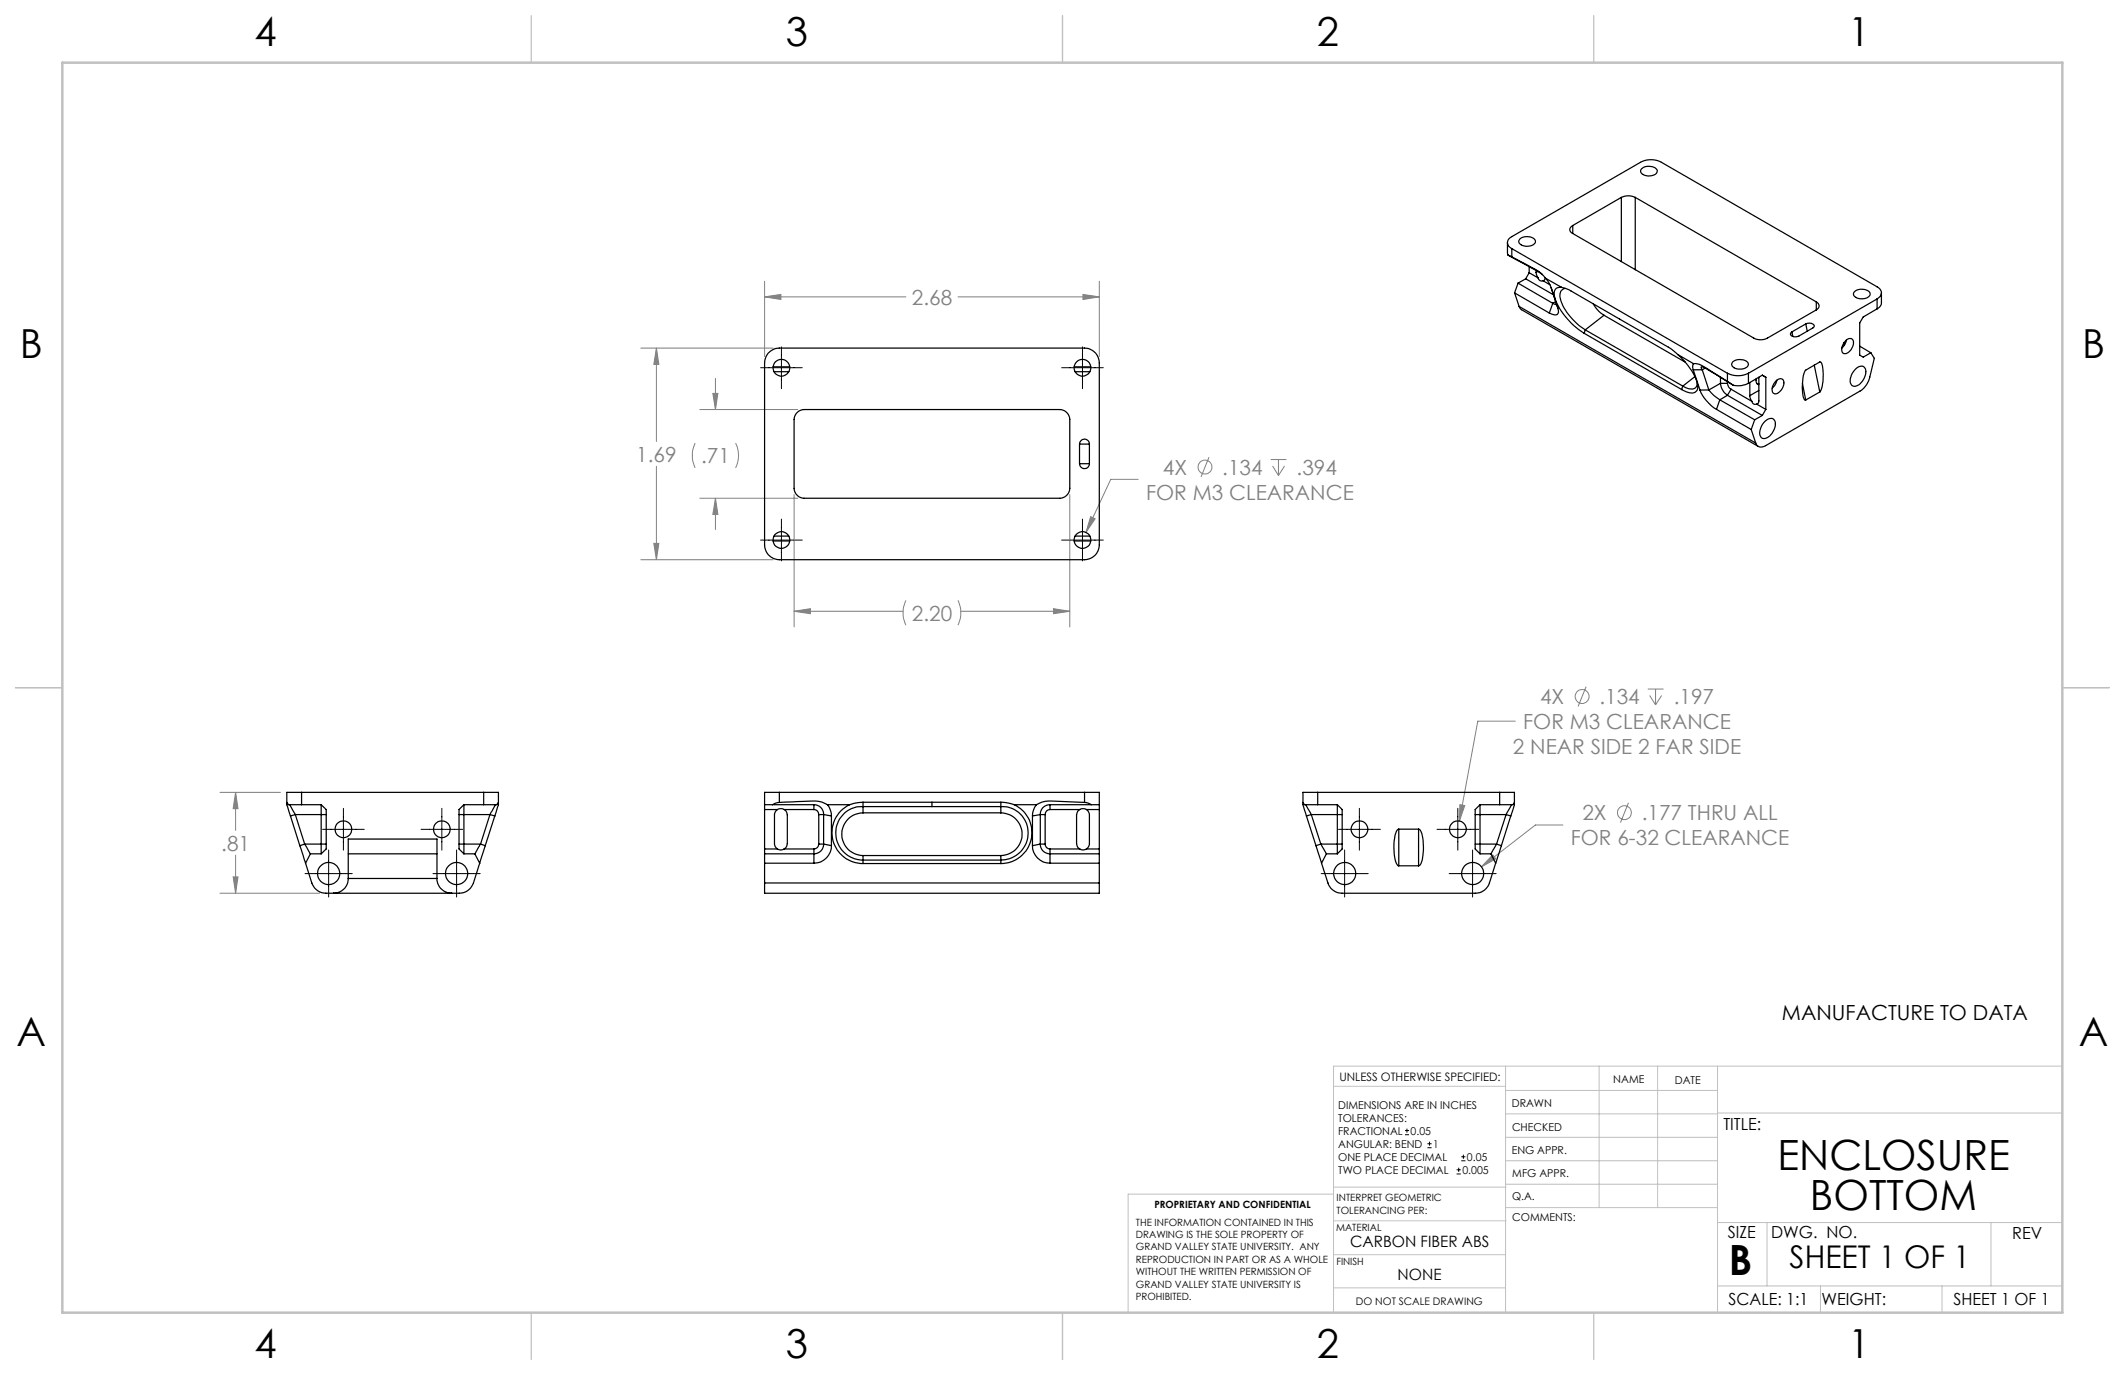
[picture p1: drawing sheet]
<svg xmlns="http://www.w3.org/2000/svg" width="432mm" height="279mm" viewBox="0 0 432 279" stroke-linecap="round" stroke-linejoin="round" font-family="sans-serif">
<g fill="none" stroke="#808080" stroke-width=".2">
<path d="M155.4 57.2v15.3M220.1 59.8l3.3 .5-3.3 .6zM223.4 57.2v15.3M130.2 70.7h26.9M133.4 70.7l.5 3.3h-1zM133.4 70.7v19M144.9 79.9h1l-.5 3.3zM145.4 76.9v6.3M155.4 60.3l3.3-.5v1.1zM155.4 60.3h28.7M194.7 60.3h28.7M133.4 94.8v18.9"/>
<path d="M141.3 90a5.9 5.9 0 0 0 0 5.1M142.2 83.2h19.9M149.5 90a5.6 5.6 0 0 1 0 5.1M231.3 97.4h-5.6l-5 10.8M245.7 92.9l-1.6 4M258.2 93.4h3.2M258.6 94.7l1.2 1.9M259.8 93.4v3.2M261 94.7l-1.2 1.9M130.2 113.7h26.9M132.9 110.4h1l-.5 3.3zM142.2 101.2h19.9"/>
<path d="M145.4 101.2l.5 3.3h-1zM145.4 101.2v6.4M161.4 100.5v26.9M217.4 100.5v26.9M221.6 105l.9 .4-1.8 2.8zM161.4 124.2l3.3-.5v1zM161.4 124.2h22.1M184.1 122a5.9 5.9 0 0 0 0 5M194.7 122a5.9 5.9 0 0 1 0 5M195.2 124.2h22.2M214.1 123.7l3.3 .5-3.3 .5zM322.3 139.5l-1.6 4"/>
<path d="M307.9 146.5h-7.6l-3.8 20.3M334.8 140h3.2M335.2 141.3l1.2 1.9M336.4 140v3.2M337.6 141.3l-1.2 1.9M44.7 161h12.3M47.4 178.2h1l-.5 3.3zM47.9 161l.5 3.3h-1zM47.9 161v7.7M47.9 173.8v7.7M296.7 163.5l.9 .2-1.1 3.1zM303.3 173.7l.7 .8-3 1.6z"/>
<path d="M317.6 167.6h-5.6l-11 8.5M330.9 163.1l-1.6 4M44.7 181.5h20.2"/>
<circle cx="244.9" cy="94.9" r="1.41"/>
<circle cx="321.5" cy="141.5" r="1.42"/>
<circle cx="330.1" cy="165.1" r="1.41"/>
</g>
<g fill="none" stroke="#000" stroke-width=".2">
<path d="M154.6 74.7h8.4M158.8 70.5v8.5M215.7 74.7h8.5M220 70.5v8.5M154.6 109.7h8.4M158.8 105.5v8.5M215.7 109.7h8.5M220 105.5v8.5M62 177.5h9.6M65.5 168.5h8.5M66.8 172.7v9.6M69.8 164.3v8.5"/>
<path d="M85.5 168.5h8.5M88 177.5h9.6M89.8 164.3v8.5M92.8 172.7v9.6M268.5 177.5h9.5M272 168.5h8.5M273.2 172.7v9.6M276.2 164.3v8.5M292 168.5h8.5M294.5 177.5h9.5M296.2 164.3v8.5M299.2 172.7v9.6"/>
<path d="M285.5 230.6h.8M285.5 229.7h.8M285.9 229.3v.9M290.1 233.2h.8M290.1 232.4h.8M290.5 232v.8M296 238.5h.8M296 237.7h.8M296.4 237.3v.8M296.9 235.9h.9M296.9 235.1h.9M297.4 234.6v.9"/>
</g>
<g fill="none" stroke="#c0c0c0" stroke-width=".2">
<path d="M305.9 216.6v50.1M324.9 216.6v28.8M336.8 216.6v28.8M349 216.6v50.1M419.1 216.6h-148.1v50.1M271 220.7h34.9M305.9 231.1h43.1M305.9 226.3h43.1M305.9 221.6h43.1M305.9 235.9h43.1M349 226.2h70.1M271 255h34.9"/>
<path d="M271 248.1h35M271 241.2h35M271 242.6h-41.8v24.1M305.9 240.6h43.1M306 245.4h43M349 248.4h70.1M359.1 248.4v12.9M404.6 248.4v12.9M271 261.7h34.9M349 261.3h70.1M369.9 261.3v5.4M394.6 261.3v5.4"/>
</g>
<path d="M108 3.2v9.5M215.9 3.2v9.5M323.8 3.2v9.5M3.1 139.7h9.6M419.1 139.7h9.5M108 266.7v9.6M215.9 266.7v9.6M323.8 266.7v9.6" fill="none" stroke="#c0c0c0" stroke-width=".25"/>
<path d="M12.7 12.7h406.4v254h-406.4z" fill="none" stroke="#c0c0c0" stroke-width=".5"/>
<path d="M155.4 60.3l3.3-.5v1.1zM220.1 59.8l3.3 .5-3.3 .6zM132.9 110.4h1l-.5 3.3zM133.4 70.7l.5 3.3h-1zM221.6 105l-.9 3.2 1.8-2.8zM161.4 124.2l3.3-.5v1zM214.1 123.7l3.3 .5-3.3 .5zM145.4 101.2l.5 3.3h-1zM144.9 79.9h1l-.5 3.3zM296.7 163.5l-.2 3.3 1.1-3.1zM303.3 173.7l-2.3 2.4 3-1.6zM47.9 161l.5 3.3h-1zM47.4 178.2h1l-.5 3.3z" fill="#808080"/>
<g fill="none" stroke="#000" stroke-width=".25">
<path d="M333.6 34.3a2.16 2.16 0 0 1 3.2 .4 1.63 1.63 0 0 1-2.1 1 1.1 1.1 0 0 1-1.3-1.2zM306.3 49.3v2.1l.2 .5M306.5 51.9l.7 .3M306.5 51.9l6.1 3.3 .8 .6M307.2 50.5a1.28 1.28 0 0 1-.9-1.2 1.28 1.28 0 0 1 .9-1.2l26.1-15.1a4.5 4.5 0 0 1 4.3 0l43.8 25.3a1.3 1.3 0 0 1 .9 1.2 1.3 1.3 0 0 1-.9 1.2M307.2 52.2l1.8 1a13.7 13.7 0 0 1 5.1 3.4M307.2 50.5l43.8 25.3M307.2 50.5v1.7M307.8 59.5l7 4.1M307.8 59.5l.9 2.8M308.5 57.5l7 4.1M308.5 57.5l-.7 2"/>
<path d="M308.8 48.6a2.32 2.32 0 0 1 3.2 .2 1.14 1.14 0 0 1-1.4 1.2 1.51 1.51 0 0 1-2-1.1zM310 56.7l5.7 3.2M310 56.7l-1.5 .8M310.7 55.4l1.9 1.1M310.7 55.4l-.7 1.3M310.7 54.2v1.2M312.1 55.4l.5 1.1M312.1 55v.4M312.5 55.1l-.4 .3M312.6 56.5l.3 .5h.6M313.5 57l1.4 .9M314 56.4a.51 .51 0 0 1-.5 .6"/>
<path d="M314.1 56.6l.7 .9 .4 1M314.1 56.6l3.2 1.8M315.2 58.5l1.3 4.1a.91 .91 0 0 1-.4 1.4l-1.3-.4M315.2 58.5l.9 2.8-.6 .3M317.3 58.4a1.29 1.29 0 0 0-1.5 1.7 13.8 13.8 0 0 0 6.1 7.6M317.3 58.4l1.5 .5 20.5 11.8 1.6 1.3M318.1 58.6a1.6 1.6 0 0 0-1 2.3 11.8 11.8 0 0 0 5 6.1M319.6 45.8a.85 .85 0 0 0-.6 .8 .85 .85 0 0 0 .6 .8M319.6 47.4l36.7 21.3a2.96 2.96 0 0 0 2.9 0l9.9-5.7M319.6 45.8v1.6M329.5 40.1a3.3 3.3 0 0 1 2.8 0M329.5 40.1l-9.9 5.7"/>
<path d="M329.5 40.1v13.1M332.3 40.1l36.8 21.2M332.3 40.1v14.7M376.8 59.3a2.32 2.32 0 0 1 3.2 .2 1.32 1.32 0 0 1-1.8 1.2 1.39 1.39 0 0 1-1.6-1.1zM382.3 59.5v2.2l-.4 .7-.5 .4M156.1 71.8l1.4-1 .9-.1h62a3.1 3.1 0 0 1 3 3v37a3 3 0 0 1-3 3h-62a3.1 3.1 0 0 1-3-3v-37l.2-1.2zM157.1 74.5h3.4M157.3 75.5h3M218.3 74.5h3.4M218.4 75.5h3.1M308.7 62.3l.4 .6 48.2 27.8M308.7 62.3l48.1 27.7"/>
<path d="M315.5 61.6l.8 .3M315.5 61.6l-.7 2M321.9 67.7l19.8 11.5M322.1 67l-.2 .7M322.1 67l19.8 11.5M323.7 61.7l1.2 1.6 1 .8M325.9 64.1l16.5 9.5M325.9 64.1l-3.8 2.9M340.9 72a11 11 0 0 1 4.1 6.5 1.23 1.23 0 0 1-1.7 1.3l-1.6-.6M340.9 72l3.2 1.9M341.9 78.5l-.2 .7M344.1 75.1l1.3 4.2"/>
<path d="M344.1 75.1h1.8M344.1 73.9h.8l.9 .4 6.4 4M344.1 73.9a1.33 1.33 0 0 0 0 1.2M344.4 76.5l-2.5 2M344.9 77.8a1.18 1.18 0 0 1-.5 1.1 1.18 1.18 0 0 1-1.3 .1l-1.2-.5M345.4 79.3a8.3 8.3 0 0 0 3.4 3.9M345.9 75.1l1.3 4.1M346.5 74.8l-.8-.3 .2 .6M346.5 74.8l5.7 3.5M346.5 74.8l-.6 .3M347.2 79.2l1 1.1 1.3 .9M347.2 79.2l-1.8 .1"/>
<path d="M349.6 77.9a3.3 3.3 0 0 0 1.4 2.4M349.6 76.7v1.2M349.6 77.9l-2.4 1.3M349.6 77.9h1.4M351 75.8a4.8 4.8 0 0 0 4.3 0M351 77.9a1.53 1.53 0 0 0 .8 1.2M351 75.8v2.1M351.8 79.1l4.2 2.5M351.8 79.1l-.8 1.2M352.1 73.6a2.32 2.32 0 0 1 3.1 .2 1 1 0 0 1-1.1 1.2 1.8 1.8 0 0 1-2.2-.9zM355.3 77.9a4.6 4.6 0 0 1-3.1 .4M355.3 75.8v2.1"/>
<path d="M355.3 77.9l2.8-1.7 .7 .5v6.5M355.6 77.7v2.7M356.9 77a.84 .84 0 0 0 .5 1.1M357.4 76.7v4.8a.58 .58 0 0 1-.4 .6M357.4 78h-.4M357.4 79.3l-1.8 1.1M360.8 77.5a.99 .99 0 0 1 1.6-.2 2.2 2.2 0 0 1-1.8 2.7 1.44 1.44 0 0 1 0-2.2zM361 77.3l-.2 .8-.7 .8M364.1 67.5l.2 .9M366.3 77.9l.6 3.4M366.9 65.8l.9-.1a.62 .62 0 0 1 .7 .8l-3 1.8-.7 .1a.74 .74 0 0 1-.9-.7l.2-.2M366.9 65.8l-2.8 1.7"/>
<path d="M366.9 65.8l.3 1.5M368.7 74.2l1.1 5.5M369.1 61.3a.86 .86 0 0 1 .5 .9 .86 .86 0 0 1-.5 .8M369.1 61.3v1.7M369.8 79.7v-.1a8 8 0 0 0 .2-6h-.2l-2.9 1.6a8.3 8.3 0 0 0-.2 6.1h.2M369.8 79.7l-2.9 1.6M374.7 69.7l.1 .4M375.1 69.2a.84 .84 0 0 1 1.1-.4 .84 .84 0 0 1 .4 1.1 2.21 2.21 0 0 1-1.9 2 1.52 1.52 0 0 1 0-2.3zM375.2 69.1l-.3 .8-.6 .8M377.2 74.8a1.08 1.08 0 0 1 1.9 .2 3 3 0 0 1-2.3 3.5 1.25 1.25 0 0 1-.7-1.9l.2-.7zM377.9 70.3l2.3 1.4M380.2 71.7l.7 1.1-1 3.8a4.5 4.5 0 0 1-2 2.9l-19.1 11.1a1.24 1.24 0 0 1-2-.6"/>
<path d="M381.4 60.7l-26.1 15.1M381.4 60.7v2.1M381.4 62.8l-2.8 1.6-.7 1.2v6.6l.7 .4 1.6-.9M161.9 84l.5-.5 1-.3h52a2.1 2.1 0 0 1 2 2v14a2.1 2.1 0 0 1-2 2h-52a2.1 2.1 0 0 1-2-2v-14l.1-.6zM219.4 90.2a1.01 1.01 0 0 1 1-1 1.01 1.01 0 0 1 1 1M219.4 94.2a1.01 1.01 0 0 0 1 1 1.01 1.01 0 0 0 1-1M219.4 90.2v4M219.4 90.2h2M219.4 94.2h2M221.4 90.2v4M348.8 83.2l7 4.1M349.5 81.2l-.7 2"/>
<path d="M349.5 81.2l7.1 4.1M351 80.3l7.1 4.1M351 80.3l-1.5 .9M355.6 80.4l.1 .6 .3 .6M355.8 87.3l1 2.7M356 81.6l.3 .5h.7M356.6 85.3l-.8 2M357 82.1l1.8 1.1M358.1 84.4l-1.5 .9M358.6 85.7a1.29 1.29 0 0 1 2-.3 2.98 2.98 0 0 1-2.2 3.7 1.29 1.29 0 0 1-.7-1.9l.4-1zM358.8 83.2l-.7 1.2M157.1 109.9h3.4"/>
<path d="M157.3 108.9h3M218.3 109.9h3.4M218.4 108.9h3.1M58.3 163.1l.1 .1a1.21 1.21 0 0 0 1.3 .3h1.6M58.3 163.1v.4l.7 2.3M58.8 163.5l1.2 2M59 165.8l1.9 6M60 165.5h6.3M60 165.5l-1 .3M60 165.5l1.9 6M60.9 171.8l1.2 3.6M61.3 161h-3v2.1"/>
<path d="M61.3 163.5h4M61.3 161h37M61.3 161v2.5M61.9 171.5l1.2 2M61.9 171.5h4.4M61.9 171.5l-1 .3M62.1 175.4l1.3 4a3.1 3.1 0 0 0 2.8 2.1h27.1a3 3 0 0 0 2.9-2.1l1.3-4M63.1 173.5h2.2M63.1 173.5l-1 1.9M65.3 163.5v10M65.3 163.5l1 1v8l-1 1M70.8 178.5a2.93 2.93 0 0 1-3 3"/>
<path d="M70.8 173.5h18M70.8 178.5v-8h18v8M70.8 178.5h18M88.8 178.5a2.93 2.93 0 0 0 3 3M93.3 165.5h6.3M93.3 171.5h4.3M94.3 163.5v10M94.3 163.5h4M94.3 173.5h2.2M94.3 163.5l-1 1v8l1 1M96.5 173.5l1 1.9M97.6 171.5l-1.1 2"/>
<path d="M97.6 171.5l1 .3M98.3 161h3v2.1M98.3 161v2.5M98.6 171.8l-1.1 3.6M99.6 165.5l.9 .3M99.6 165.5l-2 6M100.5 165.8l-1.9 6M100.7 163.5l-1.1 2M101.3 163.1l-.1 .1a1.21 1.21 0 0 1-1.4 .3h-1.5M101.3 163.1v.4l-.8 2.3M155.4 163.5h1.6M155.4 179.4v2.1h68v-2.1"/>
<path d="M155.4 175.4h10M155.4 179.4h68M155.4 164.5h2.6M155.4 172.5h2.6M157 163.5h8.4M158 164.5l.4-.2 .9 .2M158 172.5l.7 .2 .6-.2M158 164.5a1.26 1.26 0 0 0-.6 1.1v5.8a1.16 1.16 0 0 0 .6 1.1M158.4 161h-3v18.4M158.4 163.1l-1.4 .4M158.4 163.1l6.6-.3a5.1 5.1 0 0 1 3.1 .7M158.4 161v2.1"/>
<path d="M158.4 161h62M159.3 164.5l.4 .4 .3 .7v5.8a1.29 1.29 0 0 1-.7 1.1M159.3 164.5h6.1M159.3 172.5h6.1M165.4 163.5a1.95 1.95 0 0 1 2 2M165.4 164.5a.97 .97 0 0 1 1 1M165.4 163.5v1M165.4 172.5v2.9M166.4 171.5a.96 .96 0 0 1-1 1M166.4 165.5h1M166.4 165.5v6M166.4 171.5h1"/>
<path d="M167.4 171.5a1.94 1.94 0 0 1-2 2h-10M167.4 165.5l1.5 .3M167.4 165.5v6M167.4 171.5l1.5 .3M168.1 163.5a3.8 3.8 0 0 1 .8 2.3M168.1 163.5h4.5M168.9 171.8a3.6 3.6 0 0 1-3.5 3.6M168.9 165.8v6M172.6 163.5a6.3 6.3 0 0 0-3.4 7.1 6.3 6.3 0 0 0 6.2 4.9M175.4 163.9a5.4 5.4 0 0 0-5.6 5.4 5.4 5.4 0 0 0 5.6 5.5M175.4 174.8v.7M175.4 163l-1.8 .2-1 .3"/>
<path d="M175.4 163v.9M175.4 165.2a4.3 4.3 0 0 0-4.3 4.3 4.3 4.3 0 0 0 4.3 4.3M175.4 175.5h28M175.4 163h28M175.4 163.9h28M175.4 163.9v1.3M175.4 173.8v1M175.4 165.2h28M175.4 174.8h28M175.4 173.8h28M189.4 163v.9M203.4 163.9a5.4 5.4 0 0 1 5.5 5.4 5.4 5.4 0 0 1-5.5 5.5"/>
<path d="M203.4 163v.9M203.4 163l1.6 .2 1.1 .3M203.4 174.8v.7M203.4 165.2a4.3 4.3 0 0 1 4.3 4.3 4.3 4.3 0 0 1-4.3 4.3M203.4 163.9v1.3M203.4 173.8v1M206.1 163.5a6.3 6.3 0 0 1 3.4 7.1 6.3 6.3 0 0 1-6.1 4.9M206.1 163.5h4.5M209.8 171.8a3.6 3.6 0 0 0 3.6 3.6M209.8 165.8v6M210.6 163.5a3.8 3.8 0 0 0-.8 2.3M211.4 171.5a1.95 1.95 0 0 0 2 2h10"/>
<path d="M211.4 165.5l-1.6 .3M211.4 165.5v6M211.4 171.5l-1.6 .3M211.4 165.5h1M211.4 171.5h1M212.4 171.5a.96 .96 0 0 0 1 1M212.4 165.5v6M213.4 163.5h8.4M213.4 163.5a1.94 1.94 0 0 0-2 2M213.4 164.5a.97 .97 0 0 0-1 1M213.4 175.4h10M213.4 163.5v1"/>
<path d="M213.4 172.5v2.9M213.4 164.5h6M213.4 172.5h6M219.4 164.5l.4-.2 1 .2M219.4 172.5l.7 .2 .7-.2M219.4 164.5l-.4 .4-.2 .7v5.8a1.29 1.29 0 0 0 .6 1.1M220.4 163.1l-6.8-.3a5 5 0 0 0-3 .7M220.4 161h3v18.4M220.4 163.1l1.4 .4M220.4 161v2.1M220.8 164.5l.3 .4 .3 .6v6.1l-.2 .4-.4 .5M220.8 164.5h2.6"/>
<path d="M220.8 172.5h2.6M221.8 163.5h1.6M264.8 163.1v.1a1.21 1.21 0 0 0 1.4 .3h1.6M264.8 163.1v.4l.7 2.3M265.3 163.5l1.2 2M265.5 165.8l1.9 6M266.5 165.5h6.2M266.5 165.5l-1 .3M266.5 165.5l1.9 6M267.4 171.8l1.1 3.6M267.8 161h-3v2.1M267.8 163.5h3.9"/>
<path d="M267.8 161h36.9M267.8 161v2.5M268.4 171.5l1.1 2M268.4 171.5h4.3M268.4 171.5l-1 .3M268.5 175.4l1.3 4a2.98 2.98 0 0 0 2.9 2.1h27.1a3 3 0 0 0 2.8-2.1l1.3-4M269.5 173.5h2.2M269.5 173.5l-1 1.9M271.7 163.5v10M271.7 163.5l1 1v8l-1 1M284.2 168.5a1.53 1.53 0 0 0-.8 1.6 8.9 8.9 0 0 0 .6 5.7l.2 .1M284.2 168.5h4.1"/>
<path d="M284.2 175.9h4.1M284.2 168.5v7.4M288.3 168.5a1.51 1.51 0 0 1 .8 1.6 8.2 8.2 0 0 1-.6 5.8h-.2M288.3 168.5v7.4M299.8 165.5h6.2M299.8 171.5h4.3M300.7 163.5v10M300.7 163.5h4M300.7 173.5h2.3M300.7 163.5l-.9 1v8l.9 1M303 173.5l.9 1.9M304.1 171.5l-1.1 2"/>
<path d="M304.1 171.5l1 .3M304.7 161h3v2.1M304.7 161v2.5M305.1 171.8l-1.2 3.6M306 165.5l1 .3M306 165.5l-1.9 6M307 165.8l-1.9 6M307.2 163.5l-1.2 2M307.7 163.1v.1a1.24 1.24 0 0 1-1.4 .3h-1.6M307.7 163.1v.4l-.7 2.3"/>
<circle cx="158.8" cy="74.7" r="1.7"/>
<circle cx="220" cy="74.7" r="1.71"/>
<circle cx="158.8" cy="109.7" r="1.71"/>
<circle cx="220" cy="109.7" r="1.71"/>
<circle cx="66.8" cy="177.5" r="2.26"/>
<circle cx="69.8" cy="168.5" r="1.7"/>
<circle cx="89.8" cy="168.5" r="1.7"/>
<circle cx="92.8" cy="177.5" r="2.26"/>
<circle cx="273.2" cy="177.5" r="2.25"/>
<circle cx="276.2" cy="168.5" r="1.71"/>
<circle cx="296.2" cy="168.5" r="1.71"/>
<circle cx="299.2" cy="177.5" r="2.25"/>
</g>
<g font-size="8.5">
<text x="361.2" y="237.7">ENCLOSURE</text>
<text x="367.8" y="245.8">BOTTOM</text>
<text x="351.3" y="259">B</text>
</g>
<g font-size="8.1">
<text x="51.7" y="9.3">4</text>
<text x="159.7" y="9.3">3</text>
<text x="267.6" y="9.3">2</text>
<text x="375.6" y="9.3">1</text>
<text x="4" y="72.8">B</text>
<text x="423.1" y="72.8">B</text>
<text x="3.3" y="212.5">A</text>
<text x="422.4" y="212.5">A</text>
<text x="51.7" y="276">4</text>
<text x="159.7" y="276">3</text>
<text x="267.6" y="276">2</text>
<text x="375.6" y="276">1</text>
</g>
<text font-size="6.3" x="363.6" y="257.6">SHEET 1 OF 1</text>
<g font-size="4.2" fill="#808080">
<text x="185.3" y="61.9">2.68</text>
<text x="129.3" y="93.8">1.69</text>
<text x="142.5" y="94.1">.71</text>
<text x="232.9" y="101.5">FOR M3 CLEARANCE</text>
<text x="236.3" y="96.4">4X</text>
<text x="248.4" y="96.4">.134</text>
<text x="263.5" y="96.4">.394</text>
<text x="185.3" y="126.1">2.20</text>
<text x="312.9" y="143.1">4X</text>
<text x="325" y="143.1">.134</text>
<text x="340.1" y="143.1">.197</text>
<text x="309.5" y="148.2">FOR M3 CLEARANCE</text>
<text x="307.4" y="153.2">2 NEAR SIDE 2 FAR SIDE</text>
<text x="321.5" y="166.7">2X</text>
<text x="333.6" y="166.7">.177 THRU ALL</text>
<text x="45" y="172.8">.81</text>
<text x="319.2" y="171.8">FOR 6-32 CLEARANCE</text>
</g>
<text font-size="4.2" x="362.1" y="207.2">MANUFACTURE TO DATA</text>
<g font-size="3.4">
<text x="350.2" y="229.5">TITLE:</text>
<text x="351.1" y="251.6">SIZE</text>
<text x="359.9" y="251.6">DWG. NO.</text>
<text x="408.9" y="251.7">REV</text>
<text x="351.2" y="265.2">SCALE: 1:1</text>
<text x="370.1" y="265.3">WEIGHT:</text>
<text x="396.9" y="265.2">SHEET 1 OF 1</text>
</g>
<g font-size="3.2">
<text x="274.4" y="253.3">CARBON FIBER ABS</text>
<text x="284" y="260.1">NONE</text>
</g>
<text font-size="2.4" x="272.2" y="219.7">UNLESS OTHERWISE SPECIFIED:</text>
<g font-size="2.2">
<text x="327.8" y="220.1">NAME</text>
<text x="340.3" y="220.2">DATE</text>
<text x="271.9" y="225.3">DIMENSIONS ARE IN INCHES</text>
<text x="271.9" y="227.9">TOLERANCES:</text>
<text x="307.2" y="224.9">DRAWN</text>
<text x="271.9" y="230.6">FRACTIONAL</text>
<text x="271.9" y="233.2">ANGULAR: BEND</text>
<text x="286.6" y="230.6">0.05</text>
<text x="291.2" y="233.2">1</text>
<text x="307.3" y="229.8">CHECKED</text>
<text x="271.9" y="235.9">ONE PLACE DECIMAL</text>
<text x="271.9" y="238.5">TWO PLACE DECIMAL</text>
<text x="297.1" y="238.5">0.005</text>
<text x="298.1" y="235.9">0.05</text>
<text x="307.2" y="234.5">ENG APPR.</text>
<text x="307.3" y="239.2">MFG APPR.</text>
<text x="307.3" y="243.9">Q.A.</text>
<text x="307.3" y="248.1">COMMENTS:</text>
</g>
<text font-size="2.1" x="275.5" y="265.1">DO NOT SCALE DRAWING</text>
<g font-size="2">
<text x="234.6" y="245.5">PROPRIETARY AND CONFIDENTIAL</text>
<text x="271.6" y="244.1">INTERPRET GEOMETRIC</text>
<text x="230.8" y="249">THE INFORMATION CONTAINED IN THIS</text>
<text x="230.8" y="251.6">DRAWING IS THE SOLE PROPERTY OF</text>
<text x="271.5" y="250.2">MATERIAL</text>
<text x="271.6" y="246.6">TOLERANCING PER:</text>
<text x="230.8" y="254.1">GRAND VALLEY STATE UNIVERSITY. ANY</text>
<text x="230.8" y="256.6">REPRODUCTION IN PART OR AS A WHOLE</text>
<text x="271.5" y="257">FINISH</text>
<text x="230.8" y="259.1">WITHOUT THE WRITTEN PERMISSION OF</text>
<text x="230.8" y="261.7">GRAND VALLEY STATE UNIVERSITY IS</text>
<text x="230.8" y="264.2">PROHIBITED.</text>
</g>
</svg>
